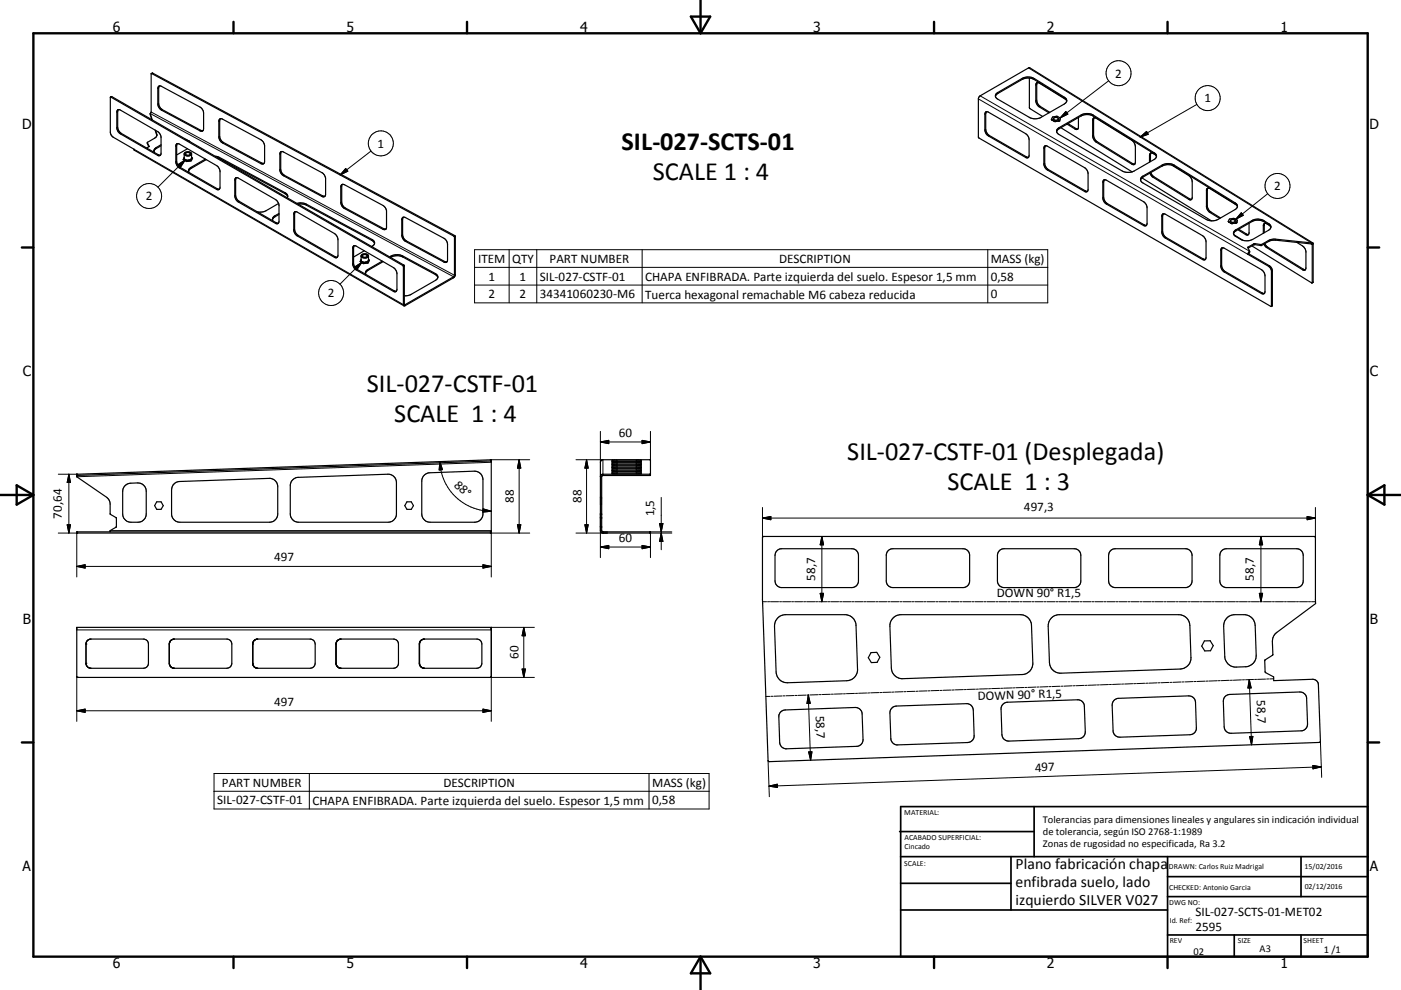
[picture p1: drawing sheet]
<svg xmlns="http://www.w3.org/2000/svg" width="420mm" height="297mm" viewBox="0 0 420 297" stroke-linecap="round" stroke-linejoin="round" font-family="sans-serif">
<g fill="none" stroke="#000" stroke-width=".36">
<path d="M33.1 29.1l87.7 50.6 .3 12M33.1 29.1v10.6l.2 .8 .5 .5 6.4 3.8 .1 .3 80.8 46.6M33.4 29h.1M33.4 29l-.3 .1M33.5 29l87.5 50.5 .2 .3 .1 11.6 14.7-8.4 .3-.4M35.5 32.9l-.2 .6v4.7a2.29 2.29 0 0 0 1 1.8l11.2 6.4 .6 .2M35.5 32.9l.6 .1 11.1 6.4a2.26 2.26 0 0 1 1.1 1.9v4.7l-.2 .6M35.5 32.9l-.4 .3-.1 .4v4.7a2.27 2.27 0 0 0 1.1 1.9l11.1 6.4 .4 .1 .5-.1M45 34.1l.6 1.9M45 34.1l.5 1.8M45.3 22.1v11.5l-.3 .5M45.4 22.1l90.7 48.7 .2 .4v11.4"/>
<path d="M45.4 22.1h-.1M45.6 21.9l-.2 .2M45.7 21.9l90.6 48.8 .2 .3v11.4M45.7 21.9h-.1M46.5 39l.5 1.6M46.6 39.1l.4 1.5M47.5 26l.7-.2 11.7 6.3a2.28 2.28 0 0 1 1.1 1.8v4.7a.68 .68 0 0 1-.3 .7 .68 .68 0 0 1-.8-.1l-11.5-6.2a2.36 2.36 0 0 1-1.1-1.8v-4.7zM47.8 25.8l-.2 .6v4.7a2.38 2.38 0 0 0 1.1 1.8l11.5 6.2 .6 .1M65.8 35.8l.3-.2 .6 .1 11.5 6.2a2.41 2.41 0 0 1 1.1 1.9v4.7a.68 .68 0 0 1-.3 .7 .68 .68 0 0 1-.8-.1l-11.5-6.2a2.14 2.14 0 0 1-1.1-1.8v-4.7zM66 35.6l-.1 .6v4.7a2.3 2.3 0 0 0 1.1 1.8l11.5 6.2 .6 .1M295.7 33.5l-.2 .6v4.7l.2 .8 .5 .7 11.5 6.8 .6 .1M295.7 33.5l-.3 .3-.1 .5v4.7a2.27 2.27 0 0 0 1 1.8l11.2 6.4 .6 .2 .3-.2"/>
<path d="M295.7 33.5l.6 .2 11.2 6.4a2.26 2.26 0 0 1 1 1.8v4.7l-.1 .6M298.4 28.9l.8-.9 7.3-4.2a3.8 3.8 0 0 1 3.6 .1l9.1 5.6 .6 .8M298.7 28.1l7.8-4.6a3.9 3.9 0 0 1 3.6 0l9.1 5.7a1.08 1.08 0 0 1 .6 1 1.08 1.08 0 0 1-.7 1l-7 4a3.8 3.8 0 0 1-3.5 0l-9.4-5.4a1.03 1.03 0 0 1-.5-1.7zM308.6 23.4v9l4 2.6M311 24.8l.6 .1 8 5M311 24.8l-.4 .3-.1 .4v4.7a2.47 2.47 0 0 0 1.1 1.9l2.9 1.8M311 24.8l-.2 .4 .2 5.6 .6 1 3.1 1.9M315.2 35.8l.1 .1M315.2 35.8h.1M315.3 35.9l.8 .5M315.3 35.9v.1M315.9 35.4a.76 .76 0 0 1 .8-.2 .76 .76 0 0 1 .6 .6 .72 .72 0 0 1-.9 .3 .72 .72 0 0 1-.5-.7z"/>
<path d="M316.1 36.4l.3 .1M316.2 36.5h.1M316.8 39.5l.5-.7 6.9-4a3.9 3.9 0 0 1 3.5 0l18.6 11.5 .4 .7M317.1 38.6l7.1-4.1a3.9 3.9 0 0 1 3.5 0l18.4 11.4a1.06 1.06 0 0 1 .6 1 1.06 1.06 0 0 1-.7 1l-6 3.4a4 4 0 0 1-3.5 0l-19-10.9a1.05 1.05 0 0 1-.4-1.8zM317.4 36.3l-1 .2M317.4 36.3h.1M317.7 36.2l-.3 .1M317.9 35.5l-.1-.1a1.87 1.87 0 0 0-2.2-.3l-.4 .7M317.9 35.5l-.2 .7M317.9 35.5v.1M318 38.3l21.4 13.3M320.2 37.1l2.9 1.6"/>
<path d="M323.3 35.3v3l-.3 .5-.7-.1-2.4-1.5M328 35.3l.6 .2 11.2 6.9 .6 1.6v4.7l-.2 .6M328 35.3l-.3 .3-.1 .5v4.6a2.49 2.49 0 0 0 1 1.9l10.7 6.7 .5 .1 .4-.1M328 35.3l-.1 .4v4.9a2.52 2.52 0 0 0 1 1.9l10.7 6.6 .6 .2M44.2 42.8l.4 1.2M44.6 44l-.7 .4M47 40.6l-.3 .6-2.5 1.6M48.3 43.4l-1.4 .8a1.05 1.05 0 0 0-.6 1.5M48.3 43.7l-1.7 1-.4 .7M53 43.1l.7 .1 11.6 6.8 .6 1.2 .1 5a.65 .65 0 0 1-.3 .7 .65 .65 0 0 1-.8-.1l-11.2-6.4a2.32 2.32 0 0 1-1-1.9v-4.7zM53.2 43.1l-.2 .6v4.7a2.34 2.34 0 0 0 1 1.8l11.2 6.4 .6 .2M55.1 47.8v.1"/>
<path d="M55.1 47.8h.1M55.1 47.9h.1M55.1 47.9l.8 .4M55.1 47.9h.4M55.2 46.2a1.29 1.29 0 0 0 2.2 0M55.2 46.2a1.31 1.31 0 0 1 2.2-.1v1.4M55.2 46.2v1.4l.3 .3M55.2 47.4l-.1 .4M55.5 47.9l.9 .2M55.5 47.9l.4 .4M55.7 41.8l1.3 .7M55.7 46a.76 .76 0 0 1 .8-.3 .76 .76 0 0 1 .5 .7 .72 .72 0 0 1-.8 .3 .72 .72 0 0 1-.5-.7z"/>
<path d="M55.9 48.3l.2 .1M55.9 48.3h.1M56.1 48.3v.1M56.2 44.6l-3.2 1.9M56.3 48.1l.9 .1M56.3 48.1l-.2 .2M57.2 48.2h.1M57.3 48.1l-.1 .1M57.3 48.1h.1M57.4 47.6l-.1 .5M57.4 47.6l-1 .5M57.4 47.3l.2 .2"/>
<path d="M57.4 47.5v.1M57.5 47.4l.1 .1M57.6 47.5l-.3 .6M57.6 47.5h-.2M57.6 47.5l-.3 .7-1.3 .2-.9-.6M61.6 47.7l-4.3 2.5a1.06 1.06 0 0 0-.7 1.5M61.9 47.9l-4.9 2.8-.5 .7M64.5 46.9l1.3 .3 19.7 10.6a1.07 1.07 0 0 1 .6 1.5M65.3 47.3l20.2 10.8 .7 .9M70.7 53.3l.7 .1 11.6 6.8 .6 1.2 .1 5a.65 .65 0 0 1-.4 .7 .65 .65 0 0 1-.7-.1l-11.2-6.4a2.42 2.42 0 0 1-1-1.9v-4.7zM70.8 53.3l-.2 .6v4.7a2.26 2.26 0 0 0 1.1 1.8l11.1 6.5 .6 .1M84.1 45.6l.5-.2 .4 .2 11.5 6.2a2.26 2.26 0 0 1 1.1 1.8v4.7a.7 .7 0 0 1-.3 .7 .7 .7 0 0 1-.8-.1l-11.9-6.5-.7-1.2v-5.2z"/>
<path d="M84.3 45.5l-.1 .6v4.7a2.21 2.21 0 0 0 1 1.8l11.6 6.2 .6 .1M102.4 55.5l.3-.2 .6 .1 11.9 6.6 .7 1.2-.1 5.4-.4 .3-.6-.1-11.5-6.2a2.26 2.26 0 0 1-1.1-1.8v-4.7zM102.6 55.3l-.2 .4v5.2l.7 1.2 11.9 6.5 .7 .1M313.1 43.9l.3-.2 .6 .2 11.2 6.4a2.24 2.24 0 0 1 1 1.8v4.7a.65 .65 0 0 1-.3 .7 .65 .65 0 0 1-.7-.1l-11.2-6.4a2.26 2.26 0 0 1-1-1.8v-4.7zM313.4 43.7l-.2 .6v4.7a2.46 2.46 0 0 0 1.1 1.9l11.1 6.4 .6 .1M331.1 53.9l-.2 .6v4.7a2.45 2.45 0 0 0 1.1 1.9l11.1 6.4 .6 .1M331.1 53.9l-.4 .4-.1 .4v4.7a2.26 2.26 0 0 0 1.1 1.8l11.1 6.4h.9M331.1 53.9l.6 .2 11.1 6.4a2.29 2.29 0 0 1 1.1 1.8v4.7l-.2 .6M341.9 54l.8-.9 5.7-3.3a3.8 3.8 0 0 1 3.6 0l18.5 11.5 .5 .7M342.2 53.2l6.2-3.7a3.8 3.8 0 0 1 3.6 0l18.3 11.4a1.06 1.06 0 0 1 .7 1 1.06 1.06 0 0 1-.7 1l-5.4 3.1a4 4 0 0 1-3.3-.2l-18.9-10.9a1.08 1.08 0 0 1-.5-1.7zM342.3 53.4l20.9 12.8M345 51.8l.9 1.2 10.8 6.7 .5 .1"/>
<path d="M345.1 45.9l-.2 .6v2M346.5 46.6l-.8-.6a.62 .62 0 0 0-.8-.1 .62 .62 0 0 0-.3 .7v2M351.4 49.6l5 3.1a2.39 2.39 0 0 1 1 1.8v4.7a.62 .62 0 0 1-.3 .7 .62 .62 0 0 1-.7-.1l-10.9-6.8-.7-1.1M362.2 56.4l.5 .2 8.1 5M362.2 56.4l-.5 .5 .2 5.8 .6 .9 3.2 1.9M362.2 56.4l-.2 .6v4.7a2.41 2.41 0 0 0 1 1.9l2.9 1.8M81.7 65.9l.1 .3M83.5 61l-3.7 2.2a3.9 3.9 0 0 1-2.6 .4M83.7 64l-1.7 1.1-.3 .8M83.7 64.3l-1.5 .9-.5 .7M88.2 63.7l.5-.2 .4 .1 11.2 6.5a2.47 2.47 0 0 1 1 1.8v4.7a.66 .66 0 0 1-.3 .7 .66 .66 0 0 1-.7-.1l-11.2-6.4-.6-.6-.4-1v-5.2zM88.5 63.5l-.2 .6v4.7a2.25 2.25 0 0 0 1.1 1.8l11.1 6.4 .6 .2"/>
<path d="M89 61a3.9 3.9 0 0 1 2.9 .3l19.6 10.5a1.1 1.1 0 0 1 .8 1.1 1.1 1.1 0 0 1-.9 1.1M89.4 61.2h1.1l1.4 .4 19.6 10.5 .8 .9M106.2 73.7l-.2 .6v4.7a2.27 2.27 0 0 0 1.1 1.8l11.1 6.5 .6 .1M106.2 73.7l.6 .1 11.5 6.8 .5 .7 .2 .8v4.7l-.2 .6M106.2 73.7l-.5 .5v5.2l.7 1.3 11.5 6.7 .6 .2 .3-.2M108.1 78.4l.1 .1M108.2 78.5l.8 .5M108.2 78.5h.4M108.3 78l-.2 .4M108.6 78.5l1.1 .2M108.6 78.5l.4 .4M108.6 76.6a.76 .76 0 0 1 .9-.3 .76 .76 0 0 1 .5 .7 .78 .78 0 0 1-.8 .3 .78 .78 0 0 1-.6-.7z"/>
<path d="M109 79h.1M109 78.9h.1M109 78.9v.1M109.1 78.9v.1M109.2 75.2l-3.2 1.9M109.7 78.7l.5 .1M109.7 78.7l-.6 .2M110.2 78.8l-1.1 .2M110.3 78.7l-.1 .1M110.3 78.7v.1M110.4 78.2l-.7 .5M110.4 78.2l-.1 .5"/>
<path d="M110.5 76.8a1.3 1.3 0 0 1-2.2 .1M110.5 76.8a1.31 1.31 0 0 0-2.2-.1v1.5l.3 .3M110.5 77.9v.1M110.5 78.2h-.1M110.5 76.8v1.3M110.5 78.1v.1M110.5 78l.1 .1M110.5 78.1h.1M110.6 78.1l-.3 .7-1.3 .2-.9-.6M110.6 78.1h.1M110.6 78.1l-.3 .7M114.6 78.3l-4.3 2.6a1.07 1.07 0 0 0-.6 1.4"/>
<path d="M114.9 78.5l-4.6 2.7-.7 .8M116.8 77.1a4 4 0 0 1 3.9-.3l9.8 5.2a1.1 1.1 0 0 1 .8 1.1 1.1 1.1 0 0 1-.8 1l-7.5 4.4-1.8 .3M117.1 77.2a4 4 0 0 1 3.6-.1l9.8 5.2 .8 .9M120.8 65.2l.8 .1 11.5 6.2a2.14 2.14 0 0 1 1.1 1.8v4.7a.68 .68 0 0 1-.4 .7 .68 .68 0 0 1-.7-.1l-11.5-6.2a2.35 2.35 0 0 1-1.1-1.8v-4.7zM120.9 65.2l-.2 .5v4.7a2.34 2.34 0 0 0 1.1 1.9l11.5 6.2 .7 .1M348.5 64.3l.3-.2 .6 .2 11.1 6.4a2.39 2.39 0 0 1 1.1 1.8v4.7a.65 .65 0 0 1-.3 .7 .65 .65 0 0 1-.8 0l-11.1-6.5a2.34 2.34 0 0 1-1.1-1.8v-4.7zM348.8 64.1l-.2 .6v4.7a2.36 2.36 0 0 0 1 1.9l11.2 6.4 .6 .1M366.2 74.5h.9l11.1 6.4a2.28 2.28 0 0 1 1.1 1.9v4.6a.66 .66 0 0 1-.4 .7 .66 .66 0 0 1-.7 0l-11.1-6.5a2.29 2.29 0 0 1-1.1-1.8v-4.7zM366.5 74.3l-.2 .6v4.7a2.27 2.27 0 0 0 1 1.9l11.1 6.4 .7 .1M368.3 66.4v.1M368.3 66.4h.1M368.3 66.5l.1 .1"/>
<path d="M368.4 66.6l.7 .4M369 66a.74 .74 0 0 1 .8-.2 .74 .74 0 0 1 .5 .7 .7 .7 0 0 1-.8 .3 .7 .7 0 0 1-.5-.8zM369.1 67l.3 .1M369.1 67h.1M369.2 67.1h.2M369.4 67.1h.1M369.8 70.1l.5-1 5-2.9a3.8 3.8 0 0 1 3.6 0l1.5 .9a1.06 1.06 0 0 1 .6 1 1.06 1.06 0 0 1-.7 1l-5 2.9a4 4 0 0 1-2.7 .1M369.8 70.1l.2 .4M370 70.5l2.6 1.6M370 70.4l2.6 1.7M370.5 66.9l-1.1 .2M370.5 66.9h.1"/>
<path d="M370.6 66.8l-.1 .1M370.7 66.8h-.1M370.7 66.8l-.2 .1M371 66.2l-.1-.2a1.93 1.93 0 0 0-2.2-.3l-.4 .7M371 66.2l-.3 .6M371 66.2h.1M371.1 68.9l2.4 1.5h.8M371.4 68.8l2.9 1.6M374.1 74.2l.6 1.2M374.1 76.3l6.2 3.6 .8 1.1v11M374.2 74.2h-.1M374.4 76.2l-.3 .1"/>
<path d="M374.4 76.2l6.2 3.5 .7 .9 .2 11.1-.4 .3M374.5 67l-.2 3.4M374.7 75.4l-.3 .8M374.7 75.4l-.6 .9M375.3 73.8l18.1 11.1M379.2 67l1.6 .8M379.2 67l-.4 .5v2.5M379.2 67l-.2 .4v2.4M379.2 73.1l.8 1 10.8 6.7 .6 .1M381 68.2l-.4-.7-1.7-1a3.8 3.8 0 0 0-3.6 0l-5 2.9-.5 .7M388.8 72.7l1.9 1.2 .7 1 .1 5.7-.2 .4-.8-.1-10.9-6.8-.7-.9M393.2 73.2l-11.4-1.2-1 .2-2.7 1.5-2-.3-1.9 1"/>
<path d="M393.2 72.9l-11.4-1.2-1 .2-2.7 1.5-2-.3-1.9 1.1M393.2 72.9v.3M393.2 73.2h.2v11.7M393.5 72.9l.2 11.7-.3 .3M393.5 72.9l-84.8-52.6-.3 .1-14.5 8.4-.4 .4-.2 11.9 .2 .3 87.6 50.6M393.5 72.9h-.3M393.7 73.2l-.3 .1M136.5 82.4l-.2 .2M136.5 82.4l-.5 .9-14.9 8.4M147.3 138.3l-.2-.4-124.1 4.4M147.3 138.3v21.6h-124.3v-.3h124.3M147.3 138.3l-124.1 4.4-.2-.4"/>
<path d="M183.5 139.3h8.7M183.5 138.5h8.7M183.5 139l8.5-.1 .2 .1v.5h-8.7zM183.5 139.8h8.7v.6h-1.1h-7.3h-.3zM183.5 138.6l.1 .1M183.6 138.4l-.1 .1M183.6 138.1h-.1M192.2 139.3h.1M192.2 138.5h.1M192.2 138.1h-8.7v.5l.7 .1 8-.1M192.2 138.1h.1M192.2 138.6h.1"/>
<path d="M192.2 138.9v.1M192.2 138.1v.5M23 142.3v.7l9 6.2 .8 1 .3 4.1 1.8 1.2v2.6l-1.9 1.1v.4M23 142.7v.1M37.5 145.7l.9-.6 2.9-.2a2.5 2.5 0 0 1 2.5 2.5v6.8a2.5 2.5 0 0 1-2.4 2.5h-2.1a2.51 2.51 0 0 1-2.5-2.5v-7.1zM47 150.6h1.3l.6 1.1-.6 1.1h-1.3l-.6-1.1zM52.1 145.2l.7-.5 1.1-.2 26.8-1a2.5 2.5 0 0 1 2.6 2.5v8.2a2.51 2.51 0 0 1-2.5 2.5h-26.8a2.51 2.51 0 0 1-2.6-2.5v-7.3l.2-.7zM87.7 144l1.4-.8 27.2-.9a2.49 2.49 0 0 1 2.6 2.5v9.4a2.5 2.5 0 0 1-2.5 2.5h-26.9a2.51 2.51 0 0 1-2.5-2.5l.1-8.9zM122 150.6h1.3l.7 1.1-.7 1.1h-1.3l-.7-1.1zM127.2 142.6l1.3-.7 13.7-.5a2.53 2.53 0 0 1 2.6 2.5v10.3a2.5 2.5 0 0 1-2.5 2.5h-13.3a2.51 2.51 0 0 1-2.6-2.5v-9.9l.3-1.1zM180 159.2h.4M180 159.2l.2 .5 .6 .2"/>
<path d="M180.4 143v16.2M180.4 159.2l.4 .4M180.8 142.3h14.2M180.8 142.7h14.2v-4.7l-14.2-.1-.7 .4-.1 20.9M180.8 159.6h14.2v.3h-14.2M180.8 142.3l-.8 .4v.3h.4M180.8 142.3v.4M180.8 159.6v.3M180.8 142.7l-.4 .3M183.5 141.1h8.7M183.5 141.9h8.7M183.5 140.2h8.7"/>
<path d="M183.5 141.3h.1M183.6 141.1h-.1M183.6 140.7h-.1M192.2 141.1h.1M192.2 141.6h-8.7v.5l.4 .1 8.3-.1M192.2 141.6h.1M192.2 140.7h-8.7v.6h.7h8M192.2 140.7h.1M192.2 141.3h.1M192.2 142.1h.1M192.2 140.4h.1M192.2 140.7v.6"/>
<path d="M192.2 141.6v.5M228.7 161h165.5l.2 .3v19.8l-11.6 8.6a3.3 3.3 0 0 0-1.3 2.8l.1 3.8-2.4 1.8 .1 3.4 2.5 1.6 .1 1.1 11.6-.4a1.66 1.66 0 0 1 1.8 1.6l.6 17-.4 .3-165 5.8-.2-.3-1.7-48.3zM233.1 165.1l1.3-.5h21a1.97 1.97 0 0 1 2 2v7.7a2.02 2.02 0 0 1-2 2h-21a2.01 2.01 0 0 1-2-2v-7.7l.1-.7zM266.2 165.3l.8-.6 .7-.1h21a1.97 1.97 0 0 1 2 2v7.7a1.97 1.97 0 0 1-2 2h-21a1.97 1.97 0 0 1-2-2v-7.7zM299.7 165.1l1.3-.5h21.1a1.98 1.98 0 0 1 1.9 2v7.7a1.98 1.98 0 0 1-1.9 2h-21.1a1.97 1.97 0 0 1-2-2v-7.7l.2-.7zM333.1 165.1l1.3-.5h21a1.97 1.97 0 0 1 2 2v7.7a2.03 2.03 0 0 1-2 2h-21a2.01 2.01 0 0 1-2-2v-7.7l.1-.7zM366.4 165.1l1.3-.5h21a1.97 1.97 0 0 1 2 2v7.7a1.97 1.97 0 0 1-2 2h-21a1.98 1.98 0 0 1-2-2v-7.7l.3-1zM23 188.2h124.3v14.9l-.2 .1h-123.8l-.3-.2zM25.8 192.9v6.4M25.8 199.3l.2 .5M26 192.4l-.2 .5M26 192.4l.4-.4 .9-.3h15.7a1.47 1.47 0 0 1 1.5 1.5v5.8a1.53 1.53 0 0 1-1.5 1.5h-15.7l-.9-.3-.4-.4"/>
<path d="M50.8 199.3l.1 .2M50.9 192.7v6.8M50.9 192.7l.5-.7 .8-.3h15.8a1.47 1.47 0 0 1 1.5 1.5v5.8a1.53 1.53 0 0 1-1.5 1.5h-15.8l-.8-.3-.5-.7M50.9 192.7l-.1 .2M75.8 192.9v6.4M75.8 199.3l.2 .5M75.8 199.3l.1 .2M75.9 192.7l-.1 .2M76 199.8l.7 .6M76 192.4l-.2 .5M76.7 191.9l16.3-.2a1.51 1.51 0 0 1 1.5 1.5v5.8a1.57 1.57 0 0 1-1.5 1.5l-16.3-.1M76.7 191.9l-.7 .5"/>
<path d="M100.7 193.2v5.8M100.7 199l.1 .5M100.7 199l.2 .5M100.8 199.5l.6 .7 .6 .2M100.8 192.7l-.1 .5M100.9 192.7l-.1 .5M100.9 199.5l.8 .9M101.5 192l-.6 .7M101.7 191.9l-.9 .8M102.2 191.7h15.8a1.46 1.46 0 0 1 1.5 1.5v5.8a1.52 1.52 0 0 1-1.5 1.5l-16.1-.1M102.2 191.7l-.3 .1M102.3 191.7l-.6 .2"/>
<path d="M125.7 199l.1 .3M125.8 199.3l.3 .7 .9 .4M125.8 199l.1 .5 .5 .7M126.2 192.2l-.5 1v5.8M126.4 192l-.4 .4-.3 .8v6.1M126.9 191.8l16.1-.1a1.47 1.47 0 0 1 1.5 1.5v5.8a1.53 1.53 0 0 1-1.5 1.5l-16.1-.1M127 191.8l-.6 .2M127.3 191.7l-.4 .1M147.3 189h.1M147.3 188.8v.2M233.1 185.4l1.1-.7 1.3-.3h17.8a3.3 3.3 0 0 1 3.3 3.2l.5 13.2a3.3 3.3 0 0 1-3.2 3.4l-17.8 .6a3.3 3.3 0 0 1-3.4-3.2l-.5-13.7 .2-1.4zM261.1 195.8l1.8-.1 .9 1.5-.8 1.5-1.8 .1-.9-1.5z"/>
<path d="M267.7 185.4l1.1-.7 1.3-.3h35.8a3.3 3.3 0 0 1 3.4 3.2l.4 11.3a3.3 3.3 0 0 1-3.3 3.5l-35.7 1.2a3.3 3.3 0 0 1-3.5-3.2l-.4-13 .2-.9zM315.2 185.4l1.1-.7 1.3-.3h35.8a3.3 3.3 0 0 1 3.3 3.2l.4 9.7a3.3 3.3 0 0 1-3.2 3.4l-35.8 1.3a3.3 3.3 0 0 1-3.5-3.2l-.3-10.9 .2-1.4zM361.1 192.3l1.7-.1 .9 1.5-.8 1.5-1.7 .1-.9-1.5zM367.8 185.4l1.1-.7 .9-.3h3.2a3.3 3.3 0 0 1 3.3 3.2l.3 9a3.3 3.3 0 0 1-3.2 3.4l-2.8 .1a3.3 3.3 0 0 1-3.4-3.2l-.3-9 .2-1.4zM126.9 200.4l.4 .1M234.2 213.5l1.2-.5 21-.8a2.01 2.01 0 0 1 2.1 2l.2 7.7a2 2 0 0 1-1.9 2l-21 .7a1.96 1.96 0 0 1-2-1.9l-.3-8zM267.5 212.4l1.2-.6 21-.7a1.97 1.97 0 0 1 2.1 1.9l.3 7.7a2 2 0 0 1-2 2.1l-21 .7a1.96 1.96 0 0 1-2-1.9l-.3-7.7 .2-1zM300.5 211.4l.9-.6 .7-.1 20.9-.8a1.95 1.95 0 0 1 2.1 2l.3 7.6a2.01 2.01 0 0 1-2 2.1l-20.9 .7a2.06 2.06 0 0 1-2.1-1.9l-.3-8zM334.1 210l1.3-.5 20.9-.7a2 2 0 0 1 2.1 1.9l.3 7.7a1.95 1.95 0 0 1-1.9 2l-21 .8a2 2 0 0 1-2.1-2l-.3-7.6 .3-1zM367.4 208.8l1.3-.5 21-.7a2.01 2.01 0 0 1 2 1.9l.3 7.7a2.01 2.01 0 0 1-1.9 2.1l-21 .7a2.04 2.04 0 0 1-2.1-1.9l-.2-7.7 .2-1z"/>
</g>
<g fill="none" stroke="#000" stroke-width=".3">
<path d="M33.5 29l-.3 .1M35.3 33.5l-.3 .1M35.3 38.2l-.3 .1M45 34.1l91 48.9v.3M45.3 33.6l91 49M45.7 21.9l-.2 .2M47.6 26.4l-.3 .1M47.6 31.1l-.3 .1M48.7 32.9l-.3 .1M60.2 39.1l-.3 .1M65.9 36.2l-.3 .2M293.3 29.7l80.8 46.6"/>
<path d="M293.9 28.8l80.8 46.6M295.5 38.8l-.2 .2M295.5 34.1l-.2 .2M299.2 27.7v.3M306.5 23.5v.3M308.4 20.4l84.8 52.5M310.1 23.5v.4M310.8 25.4l-.3 .1M310.8 30.1l-.3 .1M311.8 31.9l-.2 .2M317.5 38.3v.3M319.2 29.2v.3"/>
<path d="M319.5 33.5l.6 .7-2.3 1.2zM322.6 38.6l-.3 .1M324.2 34.5v.3M327.7 34.5v.3M327.9 35.9l-.3 .2M332.4 24.2l-14.6 11.2M358.8 31.3l-17 9.8M36.3 40l-.2 .2M40.2 44.8l80.7 46.6 .3-.2 .3 .5M44.2 42.8v.3M44.7 43.9h.1M46.9 44.2v.4"/>
<path d="M47 40.2v.3M47.5 46.4l-.3 .2M53 43.7l-.3 .1M53 48.4l-.3 .1M53.5 49.3l2.1-1.4-1.4 2.1zM54 50.2l-.3 .2M55.2 47.1l-.3 .8 1 .6 1.5-.2 .4-.9-.4-.2M55.6 47.9l-8.3 8.3M56.6 42.3h.1M57.3 50.2v.4M65.2 56.6l-.3 .2M65.8 47.2v.4"/>
<path d="M65.9 40.9l-.3 .2M67 42.7l-.3 .2M70.6 58.6l-.2 .1M70.6 53.9l-.2 .1M78.5 48.9l-.3 .2M84.2 46.1l-.3 .1M84.2 50.8l-.3 .1M85.2 52.6l-.2 .1M85.5 57.8v.3M96.8 58.8l-.3 .1M102.4 55.9l-.2 .2M103.6 50.6l.7 .8-2.3 1.1z"/>
<path d="M111.2 45.3l-9.2 7.2M296.6 40.6l-.3 .2M307.7 47.1l-.2 .1M313.2 44.3l-.2 .2M313.2 49l-.2 .2M314.3 50.9l-.3 .1M325.4 57.3l-.2 .1M327.9 40.6l-.3 .1M328.9 42.5l-.3 .1M330.9 54.5l-.3 .2M330.9 59.2l-.3 .2M339.6 49.1l-.3 .2"/>
<path d="M341.8 41.1l1.9-1.7 .6 .9zM342.7 52.8v.3M344.9 46.5l-.3 .1M345.9 53l-.2 .2M346.1 45.9v.3M348.4 49.5v.3M352 49.5v.3M356.7 59.7l-.3 .1M362 57l-.3 .2M380.1 58.1l-9.6 7.7M71.7 60.4l-.3 .2M82.4 64.7v.4"/>
<path d="M82.8 66.9l-.2 .1M88.3 64.1l-.2 .1M88.3 68.8l-.2 .1M89.4 70.6l-.3 .2M91.9 61.3v.3M100.5 77l-.2 .2M102.4 60.6l-.2 .2M103.5 62.4l-.2 .2M106 74.3l-.3 .2M106 79l-.3 .2M108.3 77.8l-.4 .7 1.1 .6 1.4-.2 .4-.8-.3-.2M108.5 78.7l-6.6 6.6"/>
<path d="M108.5 78.7l-1.4 2.1M108.5 78.7l-2.1 1.4 .7 .7M111.5 71.8v.3M115 68.6l-.2 .2M117.3 76.8v.3M120.7 65.7l-.2 .2M120.7 70.4l-.2 .2M120.7 76.8v.3M121 79.5l-.2 .2M121.2 79.8l-.3 .2M121.8 72.3l-.2 .1M133.3 78.5l-.2 .1"/>
<path d="M136.3 70.7l-.2 .1M136.5 71l-.2 .2M142.3 74.9h171.8v16h-171.8zM152.6 74.9v16M160.9 74.9v16M192.5 74.9v16M296.1 74.9v16M332 61.1l-.3 .1M343.1 67.5l-.3 .1M348.6 64.7l-.3 .2M348.6 69.4l-.3 .2M349.6 71.3l-.2 .1"/>
<path d="M360.8 77.7l-.3 .2M362 61.7l-.3 .2M363 63.6l-.3 .1M366.3 74.9l-.3 .2M366.3 79.6l-.3 .2M370.3 60.9v.3M370.5 68.9v.3M372.1 63.8l.7 .8-2.3 1.2zM373.7 70.2l-.2 .2M374.2 74.1v.3M375.3 66.2v.3M375.9 73.1v.3"/>
<path d="M376.2 73.1v.3M378 73.4v.3M378.2 73.3v.3M378.9 66.2v.3M379 67.6l-.2 .1M380 74.1l-.2 .2M380.3 72.2v.3M380.4 67.1v.3M380.6 79.7l-.3 .2M382.5 71.8v.3M393.2 73.2l.2 .1M107.1 80.8l-.3 .2"/>
<path d="M110.3 80.9v.3M118.2 87.3l-.3 .1M130.5 82v.3M142.3 80.2h171.8M142.3 85.5h171.8M367.3 81.5l-.2 .1M378.4 87.9l-.2 .2M381.5 91.7l-.3 .1M381.5 81.3l-.3 .1M390.8 80.8l-.3 .1M393.7 84.6l-.3 .2M131.9 138.5a15.4 15.4 0 0 0 15.4 14.9"/>
<path d="M131.9 138.5l.8 2.4-1 .1zM147 138l.1 .3M147.3 138.7l-124.3 4.3M147.3 137.9h11.5M155.6 137.9v22M155.6 137.9l.5 2.5h-1zM172.7 137.9h8.1v4.4M175.9 137.9l.4 2.5h-1zM175.9 137.9v22M180 132.6l2.5-.5v1zM180 129.4v9.3M180 132.6h15"/>
<path d="M185 138v.4M185 138.9v.4M185 139.8v.4M190.7 138v.4M190.7 138.9v.4M190.7 139.8v.4M192.5 132.1l2.5 .5-2.5 .5zM195 129.4v8.6M17.5 142.3h5.5M20.1 157.4h1l-.5 2.5zM20.6 142.3v17.6M20.6 142.3l.5 2.5h-1z"/>
<path d="M23 159.9v13.2M23.3 142.3v.3M23.3 159.6v.3h-5.8M33 159.2h114.3M144.8 152.7l2.5 .7-2.6 .2zM147 159.6v.3h11.8M147.3 159.9v13.2M155.1 157.4h1l-.5 2.5zM175.3 157.4h1l-.4 2.5zM180 154.3h.4M180 155.3h.4M180 155.5h.4"/>
<path d="M180 158h.4M180 158.2h.4M180 151.2h.4M180 149.2h.4M180.4 154.1h-.4v13.2M182 159.6v.3h-9.3M185 140.6v.4M185 141.5v.4M190.7 140.6v.4M190.7 141.5v.4M194.8 142.3v.4M194.8 159.6v.3"/>
<path d="M195 159.6h6.4M197.7 157.1h1l-.5 2.5zM198.2 149.2v15.7M198.2 159.9l.5 2.5h-1zM201.4 159.9h-6.4v7.4M228.6 155.4h165.8M228.6 155.4l2.5-.5v1zM228.6 152.3v9M391.9 154.9l2.5 .5-2.5 .5zM394.4 152.3v9M23 169.9h124.3M23 169.9l2.5-.5v1z"/>
<path d="M144.8 169.4l2.5 .5-2.5 .5zM180 164.1h15M180 164.1l2.5-.5v1zM192.5 163.6l2.5 .5-2.5 .5zM245.9 178h1l-.5 2.5zM246.4 160.9l.5 2.6h-1zM246.4 160.9v19.6M377.6 178h.9l-.5 2.5zM378 160.9v19.6M378 160.9l.5 2.6h-.9zM23 189h124.3M25.8 199h.1"/>
<path d="M25.8 193.2h.1M50.8 199h.1M50.8 193.2h.1M75.8 199h.1M75.8 193.2h.1M100.7 199h.1M100.7 193.2h.1M125.7 199h.1M125.7 193.2h.1M147.3 188.2h12.9M157 188.2v15M157 188.2l.5 2.5h-1z"/>
<path d="M228.6 180.5h1.2M230.1 180.5h.6M231 180.5h2.4M233.7 180.5h.6M234.6 180.5h2.4M237.3 180.5h.6M238.2 180.5h2.4M240.9 180.5h.6M241.8 180.5h2.4M244.5 180.5h.6M245.4 180.5h2.5M248.1 180.5h.6"/>
<path d="M249 180.5h2.4M251.7 180.5h.6M252.7 180.5h2.3M255.3 180.5h.7M256.3 180.5h2.3M259 180.5h.6M259.8 180.5h2.5M262.6 180.5h.5M263.4 180.5h2.5M266.2 180.5h.5M267.1 180.5h2.4M269.8 180.5h.6"/>
<path d="M270.7 180.5h2.4M273.4 180.5h.6M274.3 180.5h2.4M277 180.5h.6M277.9 180.5h2.4M280.6 180.5h.6M281.5 180.5h2.4M284.2 180.5h.6M285.1 180.5h2.4M287.8 180.5h.6M288.7 180.5h2.4M291.4 180.5h.6"/>
<path d="M292.3 180.5h2.4M295 180.5h.6M295.9 180.5h2.4M298.6 180.5h.6M299.5 180.5h2.4M302.2 180.5h.6M303.1 180.5h2.4M305.8 180.5h.6M306.7 180.5h2.4M309.4 180.5h.6M310.3 180.5h2.4M313 180.5h.6"/>
<path d="M313.9 180.5h2.4M316.6 180.5h.6M317.5 180.5h2.4M320.2 180.5h.6M321.1 180.5h2.4M323.8 180.5h.6M324.7 180.5h2.4M327.4 180.5h.6M328.3 180.5h2.4M331 180.5h.6M331.9 180.5h2.4M334.6 180.5h.6"/>
<path d="M335.5 180.5h2.4M338.2 180.5h.6M339.1 180.5h2.4M341.8 180.5h.7M342.8 180.5h2.3M345.4 180.5h.7M346.3 180.5h2.4M349.1 180.5h.5M349.9 180.5h2.5M352.7 180.5h.5M353.6 180.5h2.4M356.3 180.5h.6"/>
<path d="M357.2 180.5h2.4M359.9 180.5h.6M360.8 180.5h2.4M363.5 180.5h.6M364.4 180.5h2.4M367.1 180.5h.6M368 180.5h2.4M370.7 180.5h.6M371.6 180.5h2.4M374.3 180.5h.6M375.2 180.5h2.4M377.9 180.5h.6"/>
<path d="M378.8 180.5h2.4M381.5 180.5h.6M382.4 180.5h2.4M385.1 180.5h.6M386 180.5h2.4M388.7 180.5h.6M389.6 180.5h2.4M392.3 180.5h.6M393.2 180.5h1.2M23 213.2l2.5-.5v1zM23 203v13.4M23 213.2h124.3"/>
<path d="M144.8 212.7l2.5 .5-2.5 .5zM147 203.2h13.2M147.3 203h.1M147.3 203v13.4M156.5 200.7h1l-.5 2.5zM230.8 208.9h-1.2M231.1 208.9h.6M234.4 208.8l-2.4 .1M234.7 208.8h.7M238.1 208.7h-2.4M238.4 208.6h.6M241.7 208.5l-2.4 .1"/>
<path d="M242 208.5h.6M242.3 208.5l.7 19.6M242.3 208.5l.6 2.5h-1zM245.3 208.4l-2.4 .1M245.6 208.4h.6M248.9 208.3l-2.4 .1M249.2 208.3h.7M252.6 208.2h-2.4M253.5 208.1l-.6 .1M256.2 208l-2.4 .1M257.1 208h-.6M259.8 207.9l-2.4 .1"/>
<path d="M260.7 207.9h-.6M263.4 207.8l-2.4 .1M264.3 207.8h-.5M267.1 207.7h-2.5M268 207.6l-.6 .1M270.7 207.5l-2.4 .1M271.6 207.5h-.6M274.3 207.4l-2.4 .1M275.2 207.4h-.6M278 207.3h-2.5M278.8 207.2l-.5 .1M281.6 207.1l-2.5 .1"/>
<path d="M282.5 207.1h-.6M285.2 207l-2.4 .1M286.1 207h-.6M288.8 206.9l-2.4 .1M289.7 206.9h-.6M292.4 206.8h-2.4M293.3 206.7l-.6 .1M296.1 206.6l-2.4 .1M297 206.6h-.6M299.7 206.5l-2.4 .1M300.6 206.5h-.6M303.3 206.4l-2.4 .1"/>
<path d="M304.2 206.4h-.6M306.9 206.3h-2.4M307.9 206.2l-.7 .1M310.6 206.1l-2.4 .1M311.5 206.1h-.6M314.2 206l-2.4 .1M315.1 206h-.6M317.8 205.9l-2.4 .1M318.7 205.9h-.6M321.4 205.8l-2.4 .1M322.4 205.7l-.7 .1M325.1 205.6l-2.4 .1"/>
<path d="M326 205.6h-.6M328.7 205.5l-2.4 .1M329.6 205.5h-.6M332.3 205.4l-2.4 .1M333.2 205.3l-.6 .1M335.9 205.2l-2.4 .1M336.9 205.2h-.6M339.6 205.1l-2.4 .1M340.5 205.1h-.6M343.2 205l-2.4 .1M344.1 205h-.6M346.8 204.9l-2.4 .1"/>
<path d="M347.7 204.8l-.6 .1M350.5 204.7l-2.5 .1M351.3 204.7h-.5M354.1 204.6l-2.5 .1M355 204.6h-.6M357.7 204.5l-2.4 .1M358.6 204.5h-.6M361.3 204.4l-2.4 .1M362.2 204.3l-.6 .1M365 204.2l-2.5 .1M365.8 204.2h-.6M368.6 204.1l-2.4 .1"/>
<path d="M369.5 204.1h-.6M372.2 204l-2.4 .1M373.1 203.9l-.6 .1M374.5 203.9l.7 19.6M374.5 203.9l.6 2.5h-1zM375.8 203.8l-2.4 .1M376.7 203.8h-.6M379.4 203.7l-2.4 .1M380.4 203.7h-.7M381.9 203.6l-1.2 .1M64.2 232.1h148.4v10.6h-148.4zM64.2 237.4h148.4"/>
<path d="M92.7 232.1v10.6M194.6 232.1v10.6M230.3 228.2l.4 10.8M230.6 235.8l2.4-.5 .1 1zM242.4 225.6h1l-.4 2.5zM374.6 221l1-.1-.4 2.6zM393.6 229.6l2.5 .5-2.5 .6zM395.9 222.4l.4 10.8M396.1 230.1l-165.5 5.7"/>
<circle cx="335.4" cy="22" r="3.8"/>
<circle cx="362.1" cy="29.4" r="3.8"/>
<circle cx="44.7" cy="58.8" r="3.7"/>
<circle cx="114.2" cy="43" r="3.7"/>
<circle cx="383" cy="55.8" r="3.8"/>
<circle cx="99.3" cy="87.9" r="3.8"/>
</g>
<g fill="#000">
<circle cx="315.2" cy="35.8" r=".18"/>
<circle cx="316.1" cy="36.4" r=".18"/>
<circle cx="316.4" cy="36.5" r=".18"/>
<circle cx="317.5" cy="36.3" r=".18"/>
<circle cx="368.4" cy="66.6" r=".18"/>
<circle cx="370.5" cy="66.9" r=".18"/>
<circle cx="370.7" cy="66.8" r=".18"/>
<circle cx="23.3" cy="203.2" r=".18"/>
<circle cx="147" cy="203.2" r=".18"/>
</g>
<g fill="none" stroke="#000" stroke-width=".71">
<path d="M10 10h400v277h-400zM70 6.6v3.4M140 6.6v3.4M207.1 5h5.8l-2.9 5zM210 0v10M280 6.6v3.4M350 6.6v3.4M6.6 74.2h3.4M410 74.2h3.5M0 148.5h10M5 145.6l5 2.9-5 2.9zM410 148.5h10.1"/>
<path d="M410 148.5l5.1-2.9v5.8zM6.6 222.7h3.4M410 222.7h3.5M70 287v3.4M140 287v3.4M210 287v10M210 287l2.9 5h-5.8zM280 287v3.4M350 287v3.4"/>
</g>
<g fill="none" stroke="#000" stroke-width=".51">
<path d="M269.7 249.5h40.3M270 242h140v45h-140zM270 257h140M303.1 257v16M310 242v15M350 257v30M390.1 257v12M270 265h33.1M270 273h80M350 269h60M350 263h60M350 280.5h60"/>
<path d="M370 280.5v6.5M390.1 280.5v6.5"/>
</g>
<g fill="#000" stroke="#000" stroke-width=".3">
<path d="M319.5 33.5l.6 .7-2.3 1.2zM341.8 41.1l1.9-1.7 .6 .9zM53.5 49.3l2.1-1.4-1.4 2.1zM103.6 50.6l.7 .8-2.3 1.1zM372.1 63.8l.7 .8-2.3 1.2zM106.4 80.1l2.1-1.4-1.4 2.1zM180 132.6l2.5-.5v1zM192.5 132.1l2.5 .5-2.5 .5zM20.1 157.4h1l-.5 2.5zM20.6 142.3l.5 2.5h-1zM131.9 138.5l.8 2.4-1 .1zM144.8 152.7l2.5 .7-2.6 .2z"/>
<path d="M155.1 157.4h1l-.5 2.5zM155.6 137.9l.5 2.5h-1zM175.3 157.4h1l-.4 2.5zM175.9 137.9l.4 2.5h-1zM197.7 157.1h1l-.5 2.5zM228.6 155.4l2.5-.5v1zM391.9 154.9l2.5 .5-2.5 .5zM23 169.9l2.5-.5v1zM144.8 169.4l2.5 .5-2.5 .5zM180 164.1l2.5-.5v1zM192.5 163.6l2.5 .5-2.5 .5zM198.2 159.9l.5 2.5h-1z"/>
<path d="M245.9 178h1l-.5 2.5zM246.4 160.9l.5 2.6h-1zM377.6 178h.9l-.5 2.5zM378 160.9l.5 2.6h-.9zM157 188.2l.5 2.5h-1zM23 213.2l2.5-.5v1zM144.8 212.7l2.5 .5-2.5 .5zM156.5 200.7h1l-.5 2.5zM242.3 208.5l.6 2.5h-1zM374.5 203.9l.6 2.5h-1zM230.6 235.8l2.4-.5 .1 1zM242.4 225.6h1l-.4 2.5z"/>
<path d="M374.6 221l1-.1-.4 2.6zM393.6 229.6l2.5 .5-2.5 .6z"/>
</g>
<g font-size="7.9">
<text x="186.4" y="45">SIL-027-SCTS-01</text>
<text x="195.7" y="53.9">SCALE 1 : 4</text>
<text x="110" y="117.6">SIL-027-CSTF-01</text>
<text x="118.2" y="126.7">SCALE 1 : 4</text>
<text x="254" y="138">SIL-027-CSTF-01 (Desplegada)</text>
<text x="284.1" y="147">SCALE 1 : 3</text>
</g>
<g font-size="4.7">
<text x="304.5" y="260.9">Plano fabricación chapa</text>
<text x="304.5" y="266.2">enfibrada suelo, lado</text>
<text x="304.5" y="271.6">izquierdo SILVER V027</text>
</g>
<g font-size="4.2">
<text x="33.9" y="9.6">6</text>
<text x="103.9" y="9.6">5</text>
<text x="173.9" y="9.6">4</text>
<text x="243.8" y="9.6">3</text>
<text x="313.9" y="9.6">2</text>
<text x="383.9" y="9.6">1</text>
<text x="6.7" y="38.7">D</text>
<text x="410.5" y="38.7">D</text>
<text x="6.9" y="112.9">C</text>
<text x="410.7" y="112.9">C</text>
<text x="6.9" y="187.1">B</text>
<text x="410.7" y="187.1">B</text>
<text x="6.8" y="261.4">A</text>
<text x="410.7" y="261.4">A</text>
<text x="33.9" y="290.4">6</text>
<text x="103.9" y="290.4">5</text>
<text x="173.9" y="290.4">4</text>
<text x="243.8" y="290.4">3</text>
<text x="313.9" y="290.4">2</text>
<text x="383.9" y="290.4">1</text>
</g>
<g font-size="3.9">
<text x="334.3" y="23.3">2</text>
<text x="361.1" y="30.7">1</text>
<text x="113.2" y="44.3">1</text>
<text x="382" y="57.1">2</text>
<text x="43.7" y="60.1">2</text>
<text x="143.3" y="78.8">ITEM</text>
<text x="153.6" y="78.8">QTY</text>
<text x="164.8" y="78.8">PART NUMBER</text>
<text x="233.6" y="78.8">DESCRIPTION</text>
<text x="297" y="78.9">MASS (kg)</text>
<text x="98.3" y="89.2">2</text>
<text x="146.5" y="84.2">1</text>
<text x="146.5" y="89.5">2</text>
<text x="155.8" y="84.2">1</text>
<text x="155.8" y="89.5">2</text>
<text x="161.8" y="84.2">SIL-027-CSTF-01</text>
<text x="161.8" y="89.5">34341060230-M6</text>
<text x="193.5" y="84.2">CHAPA ENFIBRADA. Parte izquierda del suelo. Espesor 1,5 mm</text>
<text x="193.5" y="89.6">Tuerca hexagonal remachable M6 cabeza reducida</text>
<text x="297" y="84.2">0,58</text>
<text x="297" y="89.5">0</text>
<text x="185.5" y="131.1">60</text>
<text x="136" y="145.8" transform="rotate(44 136 145.8)">88°</text>
<text x="18.5" y="155.6" transform="rotate(-90 18.5 155.6)">70,64</text>
<text x="154.1" y="150.9" transform="rotate(-90 154.1 150.9)">88</text>
<text x="174.3" y="150.9" transform="rotate(-90 174.3 150.9)">88</text>
<text x="196.2" y="154.9" transform="rotate(-90 196.2 154.9)">1,5</text>
<text x="307" y="153.3">497,3</text>
<text x="185.5" y="162.6">60</text>
<text x="82.2" y="168.4">497</text>
<text x="244.3" y="174.2" transform="rotate(-90 244.3 174.2)">58,7</text>
<text x="298.9" y="179.2">DOWN 90° R1,5</text>
<text x="375.9" y="174.2" transform="rotate(-90 375.9 174.2)">58,7</text>
<text x="155.4" y="197.7" transform="rotate(-90 155.4 197.7)">60</text>
<text x="82.2" y="211.7">497</text>
<text x="244.6" y="214.7" transform="rotate(88 244.6 214.7)">58,7</text>
<text x="293.2" y="210.1" transform="rotate(-2 293.2 210.1)">DOWN 90° R1,5</text>
<text x="376.9" y="210.1" transform="rotate(88 376.9 210.1)">58,7</text>
<text x="310.3" y="231.5" transform="rotate(-2 310.3 231.5)">497</text>
<text x="66.5" y="236">PART NUMBER</text>
<text x="132.9" y="236">DESCRIPTION</text>
<text x="195.5" y="236.1">MASS (kg)</text>
<text x="65.1" y="241.3">SIL-027-CSTF-01</text>
<text x="93.6" y="241.4">CHAPA ENFIBRADA. Parte izquierda del suelo. Espesor 1,5 mm</text>
<text x="195.5" y="241.3">0,58</text>
<text x="358.4" y="274.9">SIL-027-SCTS-01-MET02</text>
<text x="358.4" y="279.4">2595</text>
</g>
<g font-size="3.1">
<text x="312.7" y="246.8">Tolerancias para dimensiones lineales y angulares sin indicación individual</text>
<text x="312.7" y="250.4">de tolerancia, según ISO 2768-1:1989</text>
<text x="312.7" y="254">Zonas de rugosidad no especificada, Ra 3.2</text>
<text x="357.8" y="286.5">02</text>
<text x="377.6" y="285.6">A3</text>
<text x="396.9" y="285.9">1 /1</text>
</g>
<g font-size="2.4">
<text x="271.1" y="244.4">MATERIAL:</text>
<text x="271.2" y="252">ACABADO SUPERFICIAL:</text>
<text x="271.2" y="254.7">Cincado</text>
<text x="271.1" y="259.7">SCALE:</text>
<text x="350.4" y="260.8">DRAWN: Carlos Ruiz Madrigal</text>
<text x="391.1" y="260.6">15/02/2016</text>
<text x="350.5" y="267">CHECKED: Antonio Garcia</text>
<text x="391.2" y="266.7">02/12/2016</text>
<text x="350.5" y="271.4">DWG NO:</text>
<text x="350.7" y="276.9">Id. Ref:</text>
<text x="350.7" y="282.8">REV</text>
<text x="371.1" y="282.9">SIZE</text>
<text x="390.8" y="283">SHEET</text>
</g>
</svg>
